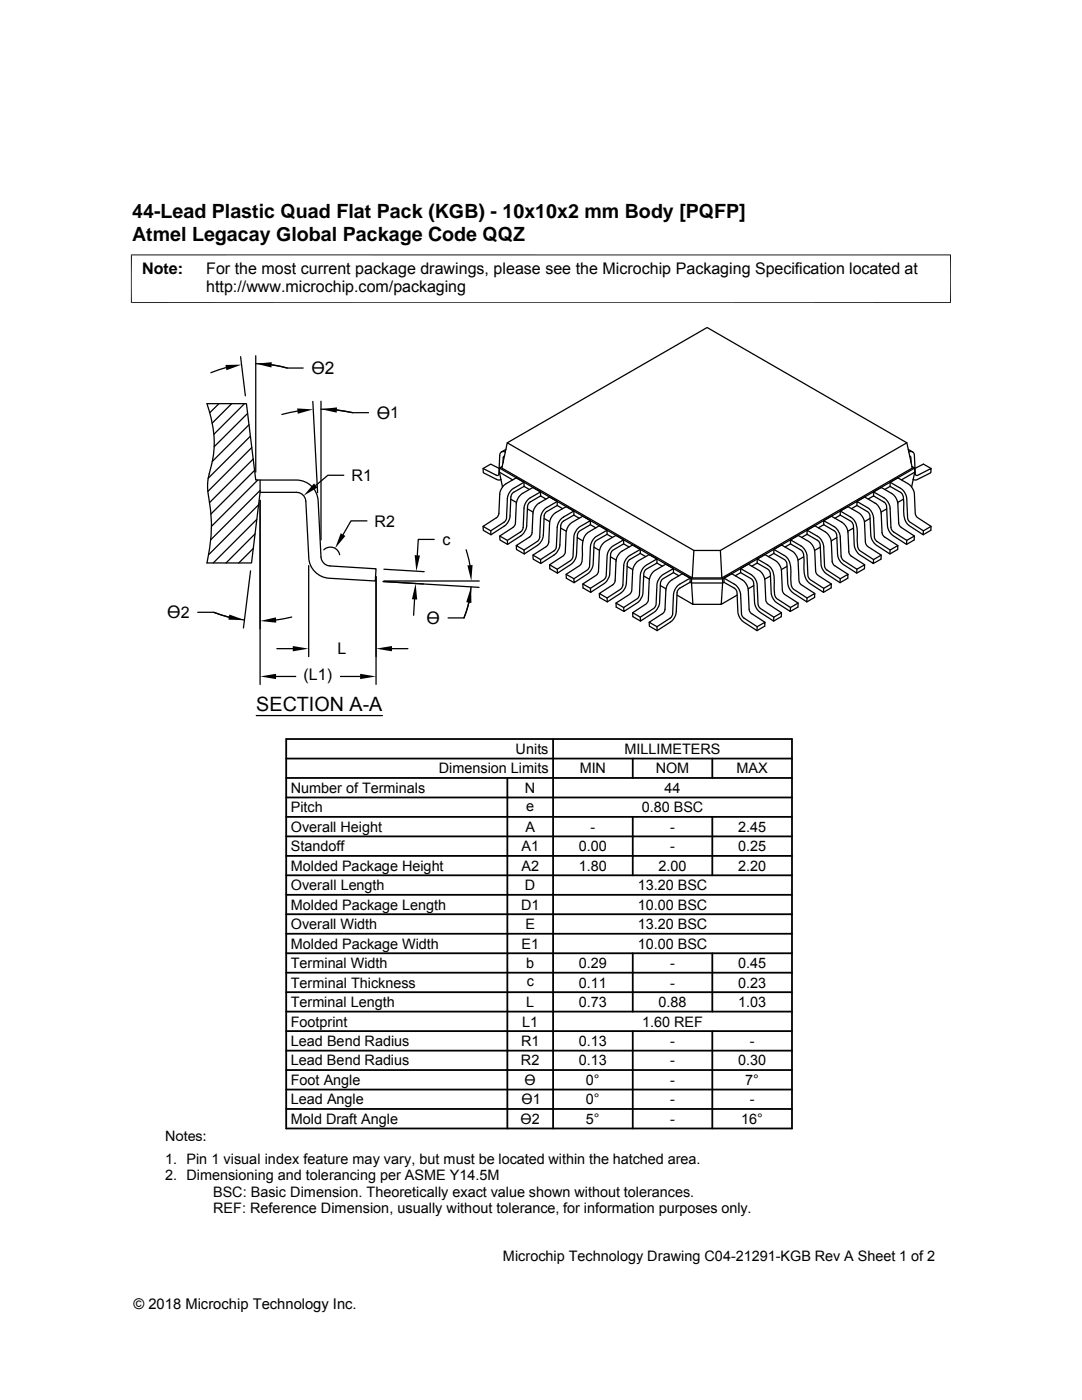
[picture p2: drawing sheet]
<svg xmlns="http://www.w3.org/2000/svg" width="216mm" height="279mm" viewBox="0 0 216 279" stroke-linecap="round" stroke-linejoin="round" font-family="sans-serif">
<g fill="none" stroke="#000" stroke-width=".25">
<path d="M45.1 73.4l-3 1M48 71.2l1 7.8M51 72.6l3.8 .3 2.5 .5M51 71v23.2M54.2 72.8l3.1 .6h3.2M43.7 80.6l-1.9 1.8M46.2 80.6l-3.9 3.9M48.8 80.6l-6.1 6.1M49.4 82.5l-6.7 6.7M49.7 84.8l-7.3 7.3M50 87.1l-8.5 8.4M50.2 89.3l-8.7 8.8"/>
<path d="M50.5 91.6l-8.7 8.7M50.8 93.9l-8.7 8.7M51.4 95.8l-9.2 9.2M51.9 99.8v36.8M51.9 95.8v2.5l-1.7 14.1h-8.9a31.8 31.8 0 0 0 .2-14.2 11.3 11.3 0 0 1 .7-5.4 20.6 20.6 0 0 0-.9-12.2h7.9l1.8 15.2h8.1a4.3 4.3 0 0 1 4.4 4.1l.6 11.3a1.91 1.91 0 0 0 1.7 1.7l9.2 .6-.1 2.5-9.2-.6a4.3 4.3 0 0 1-4.1-4.1l-.6-11.3a1.89 1.89 0 0 0-1.9-1.7h-7.2M51.9 97.9l-9.9 9.8M59.4 82l-3.2 .7M62.4 80.1l1 18.2M64.1 80.1v27.7M64.1 81.7a27.9 27.9 0 0 1 6.3 .7M67.2 81.8l3.2 .6h3.1M68.6 94.8h-3.2l-2.4 2.1"/>
<path d="M99.6 93.5l-1.7-.9-1.5 .9v.8l2.9 1.5 .6-.1M99.7 94.2l.6 3M100.2 93.1l-.5 .3M100.7 91l-.3 .2v1.2M100.8 90.2a.72 .72 0 0 0-.8 0 .72 .72 0 0 0-.3 .7l-.2 3.7-.1 .3h-.3l-2.7-1.4M100.9 89.7l-.8 .5M101.2 88.4l37.3 21.5-.4 5.4-38-21.9zM101.2 88.4l39.9-23 39.9 23 1 5-38 21.9-.3-5.4 37.3-21.5M101.9 99.6l1.2 .7M102.3 95.8l-2.6-1.6v-.8l38.3 22.1M104.6 97.1v-.9l-1.6-.8-2.1 1.2-.7 .7-.5 1-.2 4.4-.4 .6-2.7 1.8 1.5 .8 .1 .8M104.6 96.2l-2.3 1.4-.8 .9-.3 1-.1 4-.2 .4-3 2"/>
<path d="M104.6 97.1l1 .6M104.6 97.1l-2.2 1.2-.3 .4-.4 4.6-.4 1-.5 .5-2.8 1.9-1.6-.9v-.7M107.9 99v-.8l-1.6-.9-2 1.2-.8 .7-.5 1.3-.2 4.3-.4 .5-2.7 1.7 1.5 .8 .1 .8M107.9 98.2l-2.3 1.3-.8 .9-.2 .8-.2 4.1-.2 .6-3 1.9M107.9 99l1 .6M107.9 99l-2.1 1.2-.5 .6-.2 4.4-.5 1-.4 .6-2.9 1.8-1.5-.8-.1-.8M174.3 98.2l2.3 1.3 .7 .9 .3 .8 .2 4.1 .3 .7 2.8 1.8 1.6-.8-.1 .8-1.5 .8-3.1-2.1-.5-.6-.2-.7-.2-4.4-.5-.6-2.1-1.2zM174.3 99l-1.1 .6M174.3 98.2l1.5-.9 2.6 1.6 .5 .6 .2 .8 .3 4.5 .4 .5 2.7 1.7M177.6 97.1v-.9l1.6-.8 2 1.2 .8 .7 .4 1 .3 4.5 .4 .5 2.7 1.8-.1 .7-1.5 .9M177.6 97.1l-1.1 .6M177.6 96.2l2.3 1.4 .7 .8 .3 1.1 .3 4.2 .3 .5 2.8 1.7-.1 .8-2.6-1.7a3.6 3.6 0 0 1-1.3-3.6 6 6 0 0 0-.2-2.8l-.4-.3-2.1-1.2"/>
<path d="M180.3 99.6l-1.2 .7M181.2 89.7l.9 .5M181.3 90.2a.72 .72 0 0 1 .8 0 .72 .72 0 0 1 .4 .7l.1 3.7 .2 .3h.2l2.8-1.4-.1 .8-2.8 1.5-.6-.1M181.5 91l.2 .2 .1 1.2M181.9 93.1l.6 .3v.8M182.5 93.4l-38.3 22.1v.9h-6.2l.3 4.2-3.2-1.8M182.5 94.2l-.6 3M182.5 94.2l-2.6 1.6M182.6 93.5l1.7-.9 1.5 .9M50 113.9l-1.4 11.4M50.5 109.5l-2.9 2.9M50.9 106.6l-5.8 5.8"/>
<path d="M51.2 103.7l-8.7 8.7M51.6 100.7l-10 10M61.6 112.9v18.1M64.6 109.7a1.89 1.89 0 0 1 3.2 1M73.2 103.9h-3.2l-1.5 2.8M75 115.1v21.5M76.6 113.6l8 .5M76.6 116h19M82.7 119.6l-.2 3.2M84.5 116.5l-8-.4 19.1 1.1M86.6 107.7h-3.1l-.2 3.1M93 109.7l.8 3.1"/>
<path d="M94 117.1a19.1 19.1 0 0 1-1.4 6.2M105.2 101.6l1.2 .6M108.6 103.5l1.1 .6M109.7 112.7l1.5 .9M111.2 100.9v-.8l-1.5-.9-2.3 1.3-.6 .6-.3 .7-.2 .7-.2 4.2-.3 .4-2.8 1.8 1.6 .9v.8M111.2 100.1l-2.3 1.3-.7 .9-.3 1.1-.2 3.9-.2 .5-2.9 2M111.2 100.9l1.1 .6M111.2 100.9l-2.2 1.3-.3 .4-.3 4.5-.3 .7-.6 .9-2.9 1.9-1.5-.9-.1-.8M111.9 105.4l1.1 .6M113 114.6l1.5 .9M114.5 102.8l-2.1 1.2-.4 .5-.3 4.5-.4 1-.5 .6-2.9 1.9-1.5-.9-.1-.8M114.5 102.8v-.8l-1.5-.9-2.1 1.2-.8 .7-.4 1.1-.3 4.5-.4 .5-2.7 1.7 1.6 .9v.8"/>
<path d="M114.5 102l-2.3 1.4-.7 .9-.3 1-.2 3.8-.2 .6-2.9 2M114.5 102.8l1.1 .6M115.2 107.3l1.1 .7M115.5 105.3l2.3-1.4v.8l-2.1 1.2-.4 .6-.3 4.1-.4 1.4-.7 .7-2.7 1.7v-.8l2.6-1.7 .5-.6 .2-4.4 .5-1.1zM116.3 116.5l1.5 .9M117.8 103.9l-1.5-.9-2.3 1.4a2.7 2.7 0 0 0-1 1.9l-.3 4.2-.3 .4-2.7 1.8v.8l1.5 .9M117.8 104.7l1.1 .6M118.5 109.2l1.1 .7M118.6 107.4l2.5-1.6v.8l-2.1 1.3-.4 .6-.2 4-.5 1.4-.5 .5-2.8 1.9-.1-.8 2.7-1.8 .4-.5 .3-4.4zM121.1 105.8l-1.5-.9-2.1 1.2a3.5 3.5 0 0 0-1.3 3.6 6.6 6.6 0 0 1-.2 2.8l-.4 .4-2.6 1.7v.8l1.6 .9M121.1 106.6l1.1 .7M121.8 111.1l1.2 .7"/>
<path d="M121.9 109.4l2.5-1.7v.8l-2.1 1.3-.4 .6-.3 4.3-.4 1.1-.5 .5-2.8 1.9-.1-.8 2.7-1.7 .4-.6 .3-4.4 .2-.7zM124.4 107.7l-1.5-.9-2.1 1.2-.8 .9-.4 1.2-.3 4.2-.4 .5-2.6 1.7v.8l1.6 .9M124.4 108.5l1.1 .7M125.1 113l1.2 .7M127.8 110.4l-2.2 1.3-.3 .5-.4 4.4-.2 .8-.7 .8-2.8 1.9-1.6-.9v-.8M127.8 110.4v-.8l-1.6-.8-2.3 1.3-.5 .6-.4 .7-.1 .6-.2 4.3-.4 .4-2.7 1.7 1.5 .9 .1 .8M127.8 109.6l-2.3 1.4-.8 .9-.2 .7-.2 4.1-.2 .7-3 1.9M127.8 110.4l1 .7M128.4 115l1.2 .6M128.5 113.1l2.6-1.6v.9l-2.1 1.2-.5 .6-.2 4.4-.5 1-.4 .6-2.9 1.8-.1-.8 2.8-1.7 .3-.6 .3-4.4 .2-.7zM131.1 111.5l-1.6-.8-2 1.2-.8 .8-.5 1.2-.2 4.1-.4 .7-2.7 1.7 .1 .8 1.5 .8M131.1 112.4l1.1 .6"/>
<path d="M131.8 116.9l1.1 .6M132.1 114.8l2.3-1.3v.8l-2.1 1.2-.5 .6-.2 4.4-.4 1-.5 .6-2.9 1.9v-.8l2.6-1.7 .4-.6 .3-4.4 .5-1.1zM134.4 113.5l-1.5-.9-2.3 1.3-.6 .7-.5 1.3-.2 4.2-.4 .5-2.7 1.7 .1 .8 1.5 .9M134.4 114.3l1.1 .6M137.7 116.2l-2.2 1.3-.3 .4-.3 4.5-.2 .7-.5 .6-3.1 2.2-1.5-.9-.1-.8M137.7 115.4l-2.3 1.3-.7 .9-.3 1.1-.2 3.9-.2 .5-2.9 2M137.7 116.2v-.8l-1.5-.9-2.1 1.2-.7 .7-.4 .7-.1 .7-.3 4.2-.3 .4-2.8 1.8 1.6 .9v.8M138 115.5v.9l-.3-.2M138 115.5h6.2M138.1 115.3h5.9M138.5 109.9h5.2M144.5 116.2l-.3 .2-.3 4.2h-5.6"/>
<path d="M144.5 115.4v.8l2.1 1.3 .4 .5 .3 4.4 .6 1.3 3.1 2.2 1.6-.9v-.8l-1.5 .9-2.9-2-.2-.5-.2-3.9-.3-1.1-.7-.9-2.3-1.3 1.5-.9 2.3 1.4 .7 .9 .3 1 .2 3.8 .2 .6 2.9 2M147.1 118.8l-3.2 1.8M147.8 114.3l-1.1 .6M147.8 114.3v-.8l1.5-.9 2.3 1.3 .5 .6 .5 1.4 .3 4.1 .3 .5 2.7 1.8v.8l-1.5 .9M147.8 113.5l2.3 1.3 .7 .8 .3 1.1 .2 4.1 .5 .7 2.6 1.7v.8l-2.7-1.8-.7-.8-.4-1.2-.3-4.1-.4-.6-2.1-1.2M150.4 116.9l-1.1 .6M151.1 112.4v-.9l1.5-.8 2.1 1.2 .8 .7 .4 1.1 .2 4.3 .5 .7 2.7 1.7-.1 .8-1.5 .8M151.1 112.4l-1.1 .6M151.1 111.5l2.1 1.3a3.1 3.1 0 0 1 1.3 3.2v.9a3 3 0 0 0 .6 2.6l2.6 1.7v.8l-2.9-1.8-.5-.7-.4-1.2-.3-4.2-.4-.5-2.1-1.2M153.7 115l-1.1 .6M154.4 110.4v-.8l1.5-.8 2.3 1.3 .6 .6 .3 .7 .2 .6 .2 4.2 .3 .5 2.8 1.7-.1 .8-1.5 .9M154.4 109.6l2.1 1.2a3.1 3.1 0 0 1 1.3 3.3v.9a3.2 3.2 0 0 0 .6 2.6l2.6 1.7v.8l-2.7-1.7-.7-.8-.4-1.2-.3-4.2-.3-.5-2.2-1.3"/>
<path d="M154.4 110.4l-1.1 .7M157 113l-1.1 .7M157.7 108.5v-.8l1.6-.9 2 1.2 .8 .8 .5 1.3 .2 4.2 .4 .5 2.7 1.7-.1 .8-1.5 .9M157.7 108.5l-1 .7M157.7 107.7l2.3 1.4 .7 .8 .3 .8 .3 4.5 .4 .5 2.7 1.7-.1 .8-2.6-1.7a3.7 3.7 0 0 1-1.3-3.6 5.8 5.8 0 0 0-.2-2.8l-.4-.4-2.1-1.2M160.4 111.1l-1.2 .7M161 105.8l2.3 1.4 .8 .9 .3 1 .1 3.9 .2 .5 3 2 1.5-.9v.8l-1.6 .9-3.1-2.1-.6-1.4-.3-4.4-.4-.5-2.2-1.3zM161 106.6l-1 .7M161 105.8l1.6-.9 2.6 1.7 .7 1.3 .2 4.1 .2 .6 2.9 2M162.6 118.4l-1.6 .9M163.7 109.2l-1.2 .7M164.4 104.7l-1.1 .6"/>
<path d="M164.4 103.9l2.3 1.4 .7 .9 .2 .7 .2 4.1 .3 .6 2.9 2 1.5-.9v.8l-1.6 .9-3.1-2.2-.4-.6-.2-.7-.3-4.4-.4-.5-2.1-1.3zM164.4 103.9l1.5-.9 2.6 1.6 .4 .7 .3 .7 .3 4.5 .3 .4 2.7 1.8M165.9 116.5l-1.5 .9M167 107.3l-1.1 .6M167.7 102.8v-.8l1.5-.9 2.1 1.2 .7 .7 .5 1.1 .3 4.5 .4 .5 2.6 1.7v.8l-1.5 .9M167.7 102.8l-1.1 .6M167.7 102l2 1.2a3.1 3.1 0 0 1 1.4 3.2v.9a3 3 0 0 0 .6 2.7l2.6 1.7v.8l-2.9-1.9-.5-.7-.4-1.2-.3-4.2-.5-.5-2-1.2M167.7 115.5l-.1 .8M170.3 105.4l-1.1 .6M171 100.9l-1.1 .6M171 100.1l2.3 1.3 .7 .9 .3 1.1 .2 3.9 .4 .7 2.7 1.8 1.6-.9-.1 .8-1.5 .9-3.1-2.2-.5-.6-.2-.7-.3-4.4-.3-.5-2.2-1.3zM171 113.6l-.1 .8"/>
<path d="M171 100.1l1.5-.9 2.6 1.6 .4 .7 .3 .7 .3 4.5 .3 .4 2.8 1.8M173.6 103.5l-1.1 .6M175.8 110.8l-1.5 .9M176.9 101.6l-1.1 .6M177.6 109.8v.8M180.9 107.8v.8M185.8 105.1l-1.5 .8M39.5 122.2h3.1l3.1 1M42.6 122.2a24.3 24.3 0 0 0 6.2 1.5M55.1 135h3.9M55.2 129.5h3.2M58.2 123.1l-3.1 .6"/>
<path d="M67.9 135h4M78.2 129.5h3.2M89.4 123.3h3.2M93.6 120.3l-1 3M122.9 120.4l1.5 .8M126.2 122.3l1.6 .9M151.1 125.1l-.1 .8M155.9 122.3l-1.5 .9M159.3 120.4l-1.6 .8M51.1 142.8h25.2"/>
</g>
<g fill="none" stroke="#000" stroke-width=".36">
<path d="M57.1 159.2h100.9M57.1 155.3h100.9M57.1 151.4h100.9M57.1 147.5h100.9v77.7h-100.9zM101.2 155.3v69.9M110.4 147.5v77.7M126.3 151.4v3.9M142.1 151.4v3.9M57.1 166.9h100.9M57.1 163h100.9M57.1 178.6h100.9M57.1 174.7h100.9"/>
<path d="M57.1 170.8h100.9M126.3 163v11.7M142.1 163v11.7M57.1 198h100.9M57.1 186.4h100.9M57.1 182.5h100.9M57.1 190.2h100.9M57.1 194.1h100.9M126.3 190.2v11.7M142.1 190.2v11.7M57.1 201.9h100.9M57.1 205.8h100.9"/>
<path d="M57.1 209.7h100.9M57.1 213.6h100.9M57.1 217.4h100.9M126.3 205.8v19.4M142.1 205.8v19.4M57.1 221.3h100.9"/>
</g>
<path d="M26.1 50.9h163.7M26.2 50.8v9.7M189.7 50.8v9.7M26.1 60.4h163.7" fill="none" stroke="#000" stroke-width=".2"/>
<g fill="#000">
<path d="M45 72.8h3.2l-3 1.1zM51 72.6l3.2-.3v1zM59.3 81.5l3.2 .2-3.1 .9zM62.7 96.5l.7 .8-2.8 1.6zM64.1 81.7l3.1-.4v1.1zM68 106.4l.9 .6-2 2.4zM82.9 116.5l.3 3.2-1-.1zM82.7 110.8l1.1 .1-.7 3.1zM93.3 112.8h1l-.3 3.2zM45.8 122.6l3 1.1h-3.2zM51.9 135l3.2-.5v1zM51.9 123.9l3.2-.7v1.1z"/>
<path d="M58.4 128.9l3.2 .6-3.2 .5zM71.9 134.5l3.1 .5-3.1 .5zM75 129.5l3.2-.6v1.1zM94 117.1l.1 3.3-1.1-.2z"/>
</g>
<g font-size="3.9">
<text x="26.4" y="43.5">44-Lead Plastic Quad Flat Pack (KGB) - 10x10x2 mm Body [PQFP]</text>
<text x="26.4" y="48">Atmel Legacay Global Package Code QQZ</text>
<text x="51.1" y="142">SECTION A-A</text>
</g>
<g font-size="3.5">
<text x="62.1" y="74.7">ϴ2</text>
<text x="75.2" y="83.6">ϴ1</text>
<text x="33.4" y="123.4">ϴ2</text>
<text x="85.1" y="124.5">ϴ</text>
</g>
<g font-size="3.2">
<text x="28.4" y="54.6">Note:</text>
<text x="41.1" y="54.6">For the most current package drawings, please see the Microchip Packaging Specification located at</text>
<text x="41.1" y="58.3">http://www.microchip.com/packaging</text>
<text x="70.1" y="96">R1</text>
<text x="74.7" y="105.1">R2</text>
<text x="88.3" y="108.8">c</text>
<text x="67.4" y="130.6">L</text>
<text x="60.6" y="135.8">(L1)</text>
</g>
<g font-size="2.9">
<text x="87.6" y="154.3">Dimension Limits</text>
<text x="102.9" y="150.5">Units</text>
<text x="115.7" y="154.3">MIN</text>
<text x="124.6" y="150.5">MILLIMETERS</text>
<text x="130.8" y="154.3">NOM</text>
<text x="147" y="154.3">MAX</text>
<text x="58" y="158.2">Number of Terminals</text>
<text x="104.8" y="158.2">N</text>
<text x="105" y="161.8">e</text>
<text x="132.6" y="158.2">44</text>
<text x="58" y="166">Overall Height</text>
<text x="58" y="162.1">Pitch</text>
<text x="104.8" y="166">A</text>
<text x="117.8" y="166">-</text>
<text x="128" y="162.1">0.80 BSC</text>
<text x="133.7" y="166">-</text>
<text x="147.3" y="166">2.45</text>
<text x="58" y="173.8">Molded Package Height</text>
<text x="58" y="169.9">Standoff</text>
<text x="104.1" y="173.8">A2</text>
<text x="104.1" y="169.9">A1</text>
<text x="115.5" y="169.9">0.00</text>
<text x="115.5" y="173.8">1.80</text>
<text x="131.4" y="173.8">2.00</text>
<text x="133.7" y="169.9">-</text>
<text x="147.3" y="169.9">0.25</text>
<text x="147.3" y="173.8">2.20</text>
<text x="58" y="177.7">Overall Length</text>
<text x="104.8" y="177.7">D</text>
<text x="127.3" y="177.7">13.20 BSC</text>
<text x="58" y="185.4">Overall Width</text>
<text x="58" y="181.5">Molded Package Length</text>
<text x="104" y="181.5">D1</text>
<text x="104.8" y="185.4">E</text>
<text x="127.3" y="181.5">10.00 BSC</text>
<text x="127.3" y="185.4">13.20 BSC</text>
<text x="58" y="189.3">Molded Package Width</text>
<text x="104" y="189.3">E1</text>
<text x="127.3" y="189.3">10.00 BSC</text>
<text x="58" y="197.1">Terminal Thickness</text>
<text x="58" y="193.2">Terminal Width</text>
<text x="105" y="193.2">b</text>
<text x="105.1" y="196.8">c</text>
<text x="115.5" y="193.2">0.29</text>
<text x="115.5" y="197.1">0.11</text>
<text x="133.7" y="193.2">-</text>
<text x="133.7" y="197.1">-</text>
<text x="147.3" y="193.2">0.45</text>
<text x="147.3" y="197.1">0.23</text>
<text x="58" y="201">Terminal Length</text>
<text x="105" y="201">L</text>
<text x="115.5" y="201">0.73</text>
<text x="131.4" y="201">0.88</text>
<text x="147.3" y="201">1.03</text>
<text x="58" y="204.9">Footprint</text>
<text x="58" y="208.7">Lead Bend Radius</text>
<text x="104" y="208.8">R1</text>
<text x="104.2" y="204.9">L1</text>
<text x="115.5" y="208.7">0.13</text>
<text x="128.1" y="204.9">1.60 REF</text>
<text x="133.7" y="208.7">-</text>
<text x="149.6" y="208.7">-</text>
<text x="58" y="212.6">Lead Bend Radius</text>
<text x="104" y="212.6">R2</text>
<text x="115.5" y="212.6">0.13</text>
<text x="133.7" y="212.6">-</text>
<text x="147.3" y="212.6">0.30</text>
<text x="58" y="216.5">Foot Angle</text>
<text x="58" y="220.4">Lead Angle</text>
<text x="104.1" y="220.4">ϴ1</text>
<text x="104.7" y="216.5">ϴ</text>
<text x="116.9" y="216.5">0°</text>
<text x="116.9" y="220.4">0°</text>
<text x="133.7" y="216.5">-</text>
<text x="133.7" y="220.4">-</text>
<text x="148.7" y="216.5">7°</text>
<text x="149.6" y="220.4">-</text>
<text x="32.9" y="227.6">Notes:</text>
<text x="58" y="224.3">Mold Draft Angle</text>
<text x="103.9" y="224.3">ϴ2</text>
<text x="116.9" y="224.3">5°</text>
<text x="133.7" y="224.3">-</text>
<text x="147.9" y="224.3">16°</text>
<text x="32.9" y="232.2">1. Pin 1 visual index feature may vary, but must be located within the hatched area.</text>
<text x="32.9" y="235.5">2. Dimensioning and tolerancing per ASME Y14.5M</text>
<text x="42.5" y="238.8">BSC: Basic Dimension. Theoretically exact value shown without tolerances.</text>
<text x="42.5" y="242.2">REF: Reference Dimension, usually without tolerance, for information purposes only.</text>
<text x="100.4" y="251.7">Microchip Technology Drawing C04-21291-KGB Rev A Sheet 1 of 2</text>
<text x="26.6" y="261.3">© 2018 Microchip Technology Inc.</text>
</g>
</svg>
